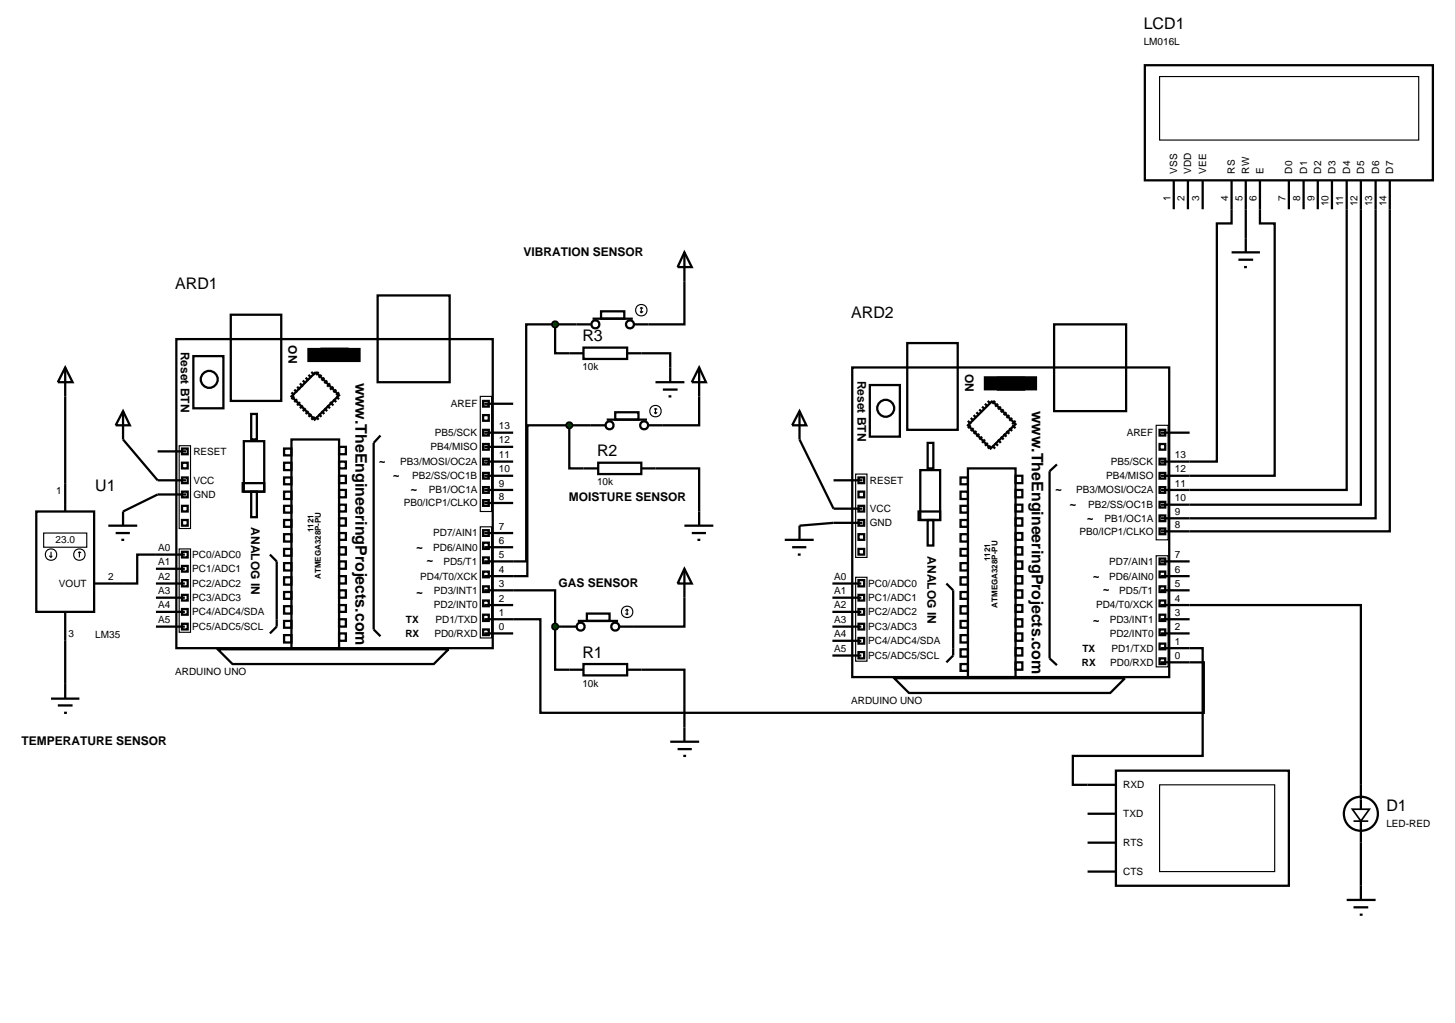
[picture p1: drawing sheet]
<svg xmlns="http://www.w3.org/2000/svg" width="257mm" height="180mm" viewBox="0 0 257 180" stroke-linecap="round" stroke-linejoin="round" font-family="sans-serif">
<g fill="none" stroke="#000" stroke-width=".4">
<path d="M217.2 36.9v2.5h-2.6v42h-4.8M219.7 36.9v5.1M222.2 36.9v2.5h2.6v44.5h-15M237.5 36.9v49.5h-27.7M240 36.9v52.1h-30.2M242.6 36.9v54.5h-32.8M245.1 36.9v56.8h-35.3M31.1 59.8h55.8v54.5h-55.8zM40.7 55.5h8.9v15.2h-8.9zM66.6 52.1h12.7v15.3h-12.7zM97.9 57.2v5.1h2.5M97.9 57.2h-5.1v41.8h-7.4"/>
<path d="M97.9 57.2h3.8M120.7 49.6v7.6h-6.3M11.5 69.9v20.3M21.7 77.5l6.1 7.2h5M27.8 79.6h5M32.1 79.1h1v1h-1zM34.1 62.8h5.3v9.2h-5.3zM43 77.8h3.6v8.9h-3.6zM44.3 73h1v4.5h-1zM50.1 79.1h1.3v1.2h-1.3zM51.4 77.5h8.4v36.8h-8.4zM51.4 69.2l.5 .5"/>
<path d="M51.9 68.7l.5 .5M51.9 69.9l-.5 .5M52.4 68.2l.5 .5M52.4 70.4l-.5 .5M52.9 67.6l.5 .6M52.9 70.9l-.5 .6M53.4 67.1l.5 .5M53.4 71.5l-.5 .5M53.9 66.6l.5 .5M53.9 72l-.5 .5M54.4 66.1l.5 .5M54.4 72.5l-.5 .5"/>
<path d="M54.9 65.6l.6 .5M54.9 73l-.5 .5M55.5 73.5l-.6 .5M55.7 65.6l4.1 4.1-4.3 4.3-4.1-4.1zM55.7 73.5l.5 .5M56.2 73l.5 .5M56.2 65.6l-.5 .5M56.7 61.5h4.6v2.1h-4.6zM56.7 72.5l.5 .5M56.7 66.1l-.5 .5M57.2 72l.5 .5M57.2 66.6l-.5 .5"/>
<path d="M57.7 71.5l.5 .5M57.7 67.1l-.5 .5M58.2 70.9l.6 .6M58.2 67.6l-.5 .6M58.8 70.4l.5 .5M58.8 68.2l-.6 .5M59.3 69.9l.5 .5M59.3 68.7l-.5 .5M59.8 78.8h1.2v1.3h-1.2zM59.8 69.2l-.5 .5M67.1 76.8l-1.2 1.3v32.9l1.2 1.2M85.2 70.7h1v1h-1z"/>
<path d="M85.2 75.8h1v1h-1zM85.2 78.3h1v1h-1zM85.2 73.2h1v1h-1zM85.4 78.8h5.1M85.4 76.3h5.1M85.4 71.2h5.1M100.4 75h-7.4v26.6h-7.6M100.4 75v7.6h5.1M100.4 75h6.4M107 74h7.1M108.5 72.7h4.1v1.3h-4.1zM113.1 62.3h5.1v2.5"/>
<path d="M123.3 69.9v5.1h-8.9M141 77.5l6 12.2M6.4 90.2h10.2v17.7h-10.2zM32.1 81.6h1v1h-1zM32.1 86.7h1v1h-1zM32.1 91.7h1v1h-1zM32.1 89.2h1v1h-1zM32.1 84.2h1v1h-1zM32.1 97.3h1v1h-1zM32.1 99.8h1v1h-1zM32.6 97.8h-8.4v5.1h-7.6M32.8 87.2h-5l-6.1 3"/>
<path d="M42.8 85.2h3.8v1.5h-3.8zM44.3 86.7h1v4.5h-1zM47.6 97.8l1.2 1.2v11.5l-1.2 1.2M50.1 81.6h1.3v1.3h-1.3zM50.1 84.2h1.3v1.2h-1.3zM50.1 86.7h1.3v1.3h-1.3zM50.1 89.2h1.3v1.2h-1.3zM50.1 91.7h1.3v1.2h-1.3zM50.1 94.2h1.3v1.3h-1.3zM50.1 96.8h1.3v1.2h-1.3zM50.1 99.3h1.3v1.3h-1.3zM59.8 81.4h1.2v1.2h-1.2z"/>
<path d="M59.8 83.9h1.2v1.3h-1.2zM59.8 86.4h1.2v1.3h-1.2zM59.8 89h1.2v1.2h-1.2zM59.8 91.4h1.2v1.3h-1.2zM59.8 94h1.2v1.2h-1.2zM59.8 96.5h1.2v1.3h-1.2zM59.8 99h1.2v1.3h-1.2zM85.2 80.9h1v1h-1zM85.2 83.4h1v1h-1zM85.2 85.9h1v1h-1zM85.2 88.2h1v1h-1zM85.2 93.5h1v1h-1z"/>
<path d="M85.2 95.7h1v1.1h-1zM85.2 98.3h1v1h-1zM85.4 96.5h5.1M85.4 94h5.1M85.4 88.7h5.1M85.4 86.4h5.1M85.4 83.9h5.1M85.4 81.4h5.1M105.5 81.6h7.6v2h-7.6zM113.1 82.6h10.2v7.6M147 92.2l-6 .5M11.5 107.9v12.7"/>
<path d="M27.5 110.5h5.1M27.5 107.9h5.1M27.5 105.4h5.1M27.5 102.9h5.1M27.5 100.3h5.1M32.1 102.3h1v1.1h-1zM32.1 104.9h1v1h-1zM32.1 107.4h1v1h-1zM32.1 110h1v1h-1zM38.4 114.5h40.7l-2.6 2.6h-35.5zM50.1 101.8h1.3v1.3h-1.3zM50.1 104.4h1.3v1.2h-1.3z"/>
<path d="M50.1 106.9h1.3v1.3h-1.3zM50.1 109.5h1.3v1.2h-1.3zM50.1 112h1.3v1.3h-1.3zM59.8 101.6h1.2v1.3h-1.2zM59.8 104.1h1.2v1.3h-1.2zM59.8 106.7h1.2v1.2h-1.2zM59.8 109.2h1.2v1.3h-1.2zM59.8 111.7h1.2v1.3h-1.2zM85.2 100.8h1v1h-1zM85.2 103.4h1v1h-1zM85.2 105.9h1v1h-1zM85.2 108.4h1v1.1h-1z"/>
<path d="M85.2 111h1v1h-1zM85.4 104.1h12.5v6.4M85.4 109.2h9.9v16.5h117v-8.9h-2.5M85.4 111.7h5.1M85.4 106.7h5.1M97.9 110.5v7.6h5M97.9 110.5h3.8M101.9 109.5h7.1M102.9 117.1h7.7v2h-7.7zM103.5 108.2h4v1.3h-4zM110.6 118.1h10.1v10.2M120.7 105.4v5.1h-11.4"/>
<path d="M209.8 106.7h30.2v31.7M209.8 114.3h2.3v19h-22.9v5.1h2.6M240 148.6v7.6"/>
<circle cx="36.9" cy="66.9" r="1.49"/>
<circle cx="107.5" cy="75" r=".7"/>
<circle cx="113.6" cy="75" r=".7"/>
<circle cx="102.4" cy="110.5" r=".7"/>
<circle cx="108.5" cy="110.5" r=".7"/>
</g>
<path d="M54.2 62.6h9.4" fill="none" stroke="#000" stroke-width="2.5" stroke-linecap="butt"/>
<g fill="none" stroke="#000" stroke-width=".2">
<path d="M31.6 78.6h2v14.6h-2zM84.7 69.9h2v20.3h-2zM115.4 72.7l.2 .3M115.6 72v1M115.6 72l-.2 .2M115.6 72l.3 .2M115.9 72.7l-.3 .3M7.7 94h7.6v2.5h-7.6zM8.7 98l.3 .3M9 97.3v1M9.2 98l-.2 .3M14 97.3l-.2 .2"/>
<path d="M14 97.3l.3 .2M14 97.3v1M31.6 96.8h2v14.7h-2zM84.7 92.9h2v19.6h-2zM110.3 108.2l.3 .2M110.6 107.4v1M110.6 107.4l-.3 .3M110.6 107.4l.2 .3M110.8 108.2l-.2 .2"/>
<circle cx="115.6" cy="72.5" r="1.01"/>
<circle cx="9" cy="97.8" r="1.01"/>
<circle cx="14" cy="97.8" r="1.01"/>
<circle cx="110.6" cy="107.9" r="1.01"/>
</g>
<g fill="#004000" stroke="#000" stroke-width=".4">
<path d="M97.5 110.2l.4-.2-.5 .5zM97.9 110l.3 .1 .2 .4zM98.4 110.5l-.1 .3-.4 .2zM97.4 110.5l.5 .5-.4-.2z"/>
<path d="M100 74.7l.4-.2-.5 .5zM100.4 74.5l.3 .1 .2 .4zM100.9 75l-.1 .3-.4 .2zM99.9 75l.5 .5-.4-.2z"/>
</g>
<g fill="#004000">
<path d="M97.4 110.5l.5-.5 .5 .5-.5 .5z"/>
<path d="M99.9 75l.5-.5 .5 .5-.5 .5z"/>
</g>
<g fill="none" stroke="#000" stroke-width=".4">
<path d="M201.9 11.5h50.8v20.3h-50.8zM207 31.8v5.1M209.5 31.8v5.1M212.1 31.8v5.1M217.2 31.8v5.1M219.7 31.8v5.1M222.2 31.8v5.1M227.3 31.8v5.1M229.9 31.8v5.1M232.4 31.8v5.1M234.9 31.8v5.1M237.5 31.8v5.1"/>
<path d="M240 31.8v5.1M242.6 31.8v5.1M245.1 31.8v5.1M101.7 57.2h2.5M104.5 56.2h7.1M106 54.9h4.1v1.3h-4.1zM111.8 57.2h2.6M120.7 44.5l1.3 2.6h-2.5zM120.7 44.5v5.1M185.9 57.2h12.7v15.3h-12.7zM217.2 44.5h5M218.4 45.8h2.6"/>
<path d="M219.4 47.1h.5M219.7 42v2.5M11.5 64.8l1.3 2.6h-2.6zM11.5 64.8v5.1M100.4 62.3h2.5M102.9 61.3h7.7v2h-7.7zM110.6 62.3h2.5M115.6 67.4h5.1M116.9 68.7h2.6M117.9 69.9h.5M118.2 64.8v2.6M123.3 64.8l1.2 2.6h-2.5z"/>
<path d="M123.3 64.8v5.1M150.3 64.8h55.9v54.6h-55.9zM153.4 67.9h5.3v9.1h-5.3zM160 60.5h8.9v15.3h-8.9zM163.6 78.1h1v4.5h-1zM170.7 74.2l.5 .6M171.2 73.7l.5 .5M171.2 75l-.5 .5M171.7 73.2l.5 .5M171.7 75.5l-.5 .5M172.2 72.7l.5 .5M172.2 76l-.5 .5"/>
<path d="M172.7 72.2l.5 .5M172.7 76.5l-.5 .5M173.2 71.7l.5 .5M173.2 77l-.5 .5M173.7 71.2l.5 .5M173.7 77.5l-.5 .6M174.2 70.7l.5 .5M174.2 78.1l-.5 .5M174.7 78.6l-.5 .5M175 70.7l4.1 4.1-4.4 4.3-4-4.1zM175 78.6l.5 .5M175.5 78.1l.5 .5"/>
<path d="M175.5 70.7l-.5 .5M176 66.6h4.6v2.1h-4.6zM176 77.5l.5 .6M176 71.2l-.5 .5M176.5 77l.5 .5M176.5 71.7l-.5 .5M177 76.5l.5 .5M177 72.2l-.5 .5M177.5 76l.5 .5M177.5 72.7l-.5 .5M178 75.5l.5 .5M178 73.2l-.5 .5"/>
<path d="M178.5 75l.6 .5M178.5 73.7l-.5 .5M179.1 74.2l-.6 .6M204.5 75.8h1v1h-1zM204.5 78.3h1v1h-1zM204.7 76.3h5.1M120.7 92.7h5.1M122 94h2.5M123 95.2h.5M123.3 90.2v2.5M147 84.7h5.1M147 89.7h5.1"/>
<path d="M147 92.2h5.1M151.4 86.7h1v1h-1zM151.4 91.7h1v1h-1zM151.4 96.8h1v1h-1zM151.4 94.2h1v1h-1zM151.4 89.2h1v1h-1zM151.4 84.2h1v1h-1zM162 90.2h3.8v1.5h-3.8zM162.3 82.9h3.5v8.8h-3.5zM163.6 91.7h1v4.5h-1zM169.4 84.2h1.3v1.2h-1.3zM169.4 86.7h1.3v1.3h-1.3z"/>
<path d="M169.4 89.2h1.3v1.2h-1.3zM169.4 91.7h1.3v1.2h-1.3zM169.4 94.2h1.3v1.3h-1.3zM169.4 96.8h1.3v1.2h-1.3zM169.4 99.3h1.3v1.3h-1.3zM170.7 82.6h8.4v36.8h-8.4zM179.1 83.9h1.2v1.3h-1.2zM179.1 86.4h1.2v1.3h-1.2zM179.1 89h1.2v1.2h-1.2zM179.1 91.4h1.2v1.3h-1.2zM179.1 94h1.2v1.2h-1.2zM179.1 96.5h1.2v1.3h-1.2z"/>
<path d="M179.1 99h1.2v1.3h-1.2zM186.4 81.9l-1.3 1.2v33l1.3 1.2M204.5 80.9h1v1h-1zM204.5 83.4h1v1h-1zM204.5 85.9h1v1h-1zM204.5 88.5h1v1h-1zM204.5 90.9h1v1h-1zM204.5 93.2h1v1h-1zM204.5 98.5h1v1h-1zM204.7 99h5.1M204.7 93.7h5.1M204.7 91.4h5.1"/>
<path d="M204.7 89h5.1M204.7 86.4h5.1M204.7 83.9h5.1M204.7 81.4h5.1M120.7 100.3l1.3 2.6h-2.5zM120.7 100.3v5.1M146.8 115.6h5.1M146.8 113h5.1M146.8 110.5h5.1M146.8 107.9h5.1M146.8 105.4h5.1M146.8 102.9h5.1"/>
<path d="M151.4 102.3h1v1.1h-1zM151.4 104.9h1v1h-1zM151.4 107.4h1v1h-1zM151.4 110h1v1h-1zM151.4 112.5h1v1h-1zM151.4 115h1v1.1h-1zM157.7 119.6h40.7l-2.6 2.6h-35.5zM166.9 102.9l1.2 1.2v11.5l-1.2 1.2M169.4 101.8h1.3v1.3h-1.3zM169.4 104.4h1.3v1.2h-1.3zM169.4 106.9h1.3v1.3h-1.3zM169.4 109.5h1.3v1.2h-1.3z"/>
<path d="M169.4 112h1.3v1.3h-1.3zM169.4 114.5h1.3v1.3h-1.3zM169.4 117.1h1.3v1.2h-1.3zM179.1 101.6h1.2v1.3h-1.2zM179.1 104.1h1.2v1.3h-1.2zM179.1 106.7h1.2v1.2h-1.2zM179.1 109.2h1.2v1.3h-1.2zM179.1 111.7h1.2v1.3h-1.2zM179.1 114.3h1.2v1.3h-1.2zM179.1 116.8h1.2v1.3h-1.2zM204.5 100.8h1v1h-1zM204.5 103.4h1v1h-1z"/>
<path d="M204.5 105.9h1v1h-1zM204.5 108.4h1v1.1h-1zM204.5 111h1v1h-1zM204.5 113.5h1v1h-1zM204.5 116.1h1v1h-1zM204.7 116.8h5.1M204.7 114.3h5.1M204.7 111.7h5.1M204.7 109.2h5.1M204.7 106.7h5.1M204.7 104.1h5.1M204.7 101.6h5.1"/>
<path d="M9 123.2h5M10.2 124.4h2.6M11.3 125.7h.5M11.5 120.6v2.6M118.2 130.8h5.1M119.5 132.1h2.5M120.5 133.3h.5M120.7 128.3v2.5M240 138.4v4.3M237.5 158.7h5.1M238.7 160h2.6M240 144.8v3.8"/>
<path d="M240 156.2v2.5M239.8 161.3h.5"/>
<circle cx="105" cy="57.2" r=".7"/>
<circle cx="111.1" cy="57.2" r=".7"/>
<circle cx="156.2" cy="72" r="1.49"/>
<circle cx="240" cy="143.5" r="3"/>
</g>
<g fill="none" stroke="#000" stroke-width=".2">
<path d="M204.5 13.5h45.7v11.2h-45.7zM112.9 54.9l.2 .3M113.1 54.2v1M113.1 54.2l-.2 .2M113.1 54.2l.3 .2M113.4 54.9l-.3 .3M203.9 75h2.1v20.2h-2.1zM150.9 83.6h2v14.7h-2zM203.9 98h2.1v19.6h-2.1zM150.9 101.8h2v14.8h-2z"/>
<circle cx="113.1" cy="54.7" r="1.01"/>
</g>
<path d="M238.5 142.7h3l-1.5 2.1zM238.7 144.8h2.6" fill="none" stroke="#000" stroke-width=".3"/>
<path d="M173.5 67.6h9.4" fill="none" stroke="#000" stroke-width="2.5" stroke-linecap="butt"/>
<path d="M97.5 56.9l.4-.2-.5 .5zM97.9 56.7l.4 .2 .1 .3zM98.4 57.2l-.1 .3-.4 .2zM97.4 57.2l.5 .5-.3-.1z" fill="#004000" stroke="#000" stroke-width=".4"/>
<path d="M97.4 57.2l.5-.5 .5 .5-.5 .5z" fill="#004000"/>
<g fill="none" stroke="#000" stroke-width=".4">
<path d="M21.7 72.5l1.2 2.5h-2.5zM21.7 72.5v5M141 72.5l1.2 2.5h-2.5zM141 72.5v5M19.1 92.7h5.1M20.4 94h2.5M21.4 95.2h.5M21.7 90.2v2.5M138.4 95.2h5.1M139.7 96.5h2.5M140.7 97.8h.5M141 92.7v2.5"/>
<path d="M191.8 138.4h5M196.8 135.9h30.5v20.3h-30.5zM191.8 148.6h5M191.8 143.5h5M191.8 153.7h5"/>
</g>
<path d="M204.5 138.4h20.3v15.3h-20.3z" fill="none" stroke="#000" stroke-width=".2"/>
<g font-size="2.8">
<text x="201.7" y="5.2">LCD1</text>
<text x="30.9" y="51">ARD1</text>
<text x="150.1" y="56.1">ARD2</text>
<text x="102.7" y="60.2">R3</text>
<text x="62.7" y="67.5" transform="rotate(90 62.7 67.5)">www.TheEngineeringProjects.com</text>
<text x="182" y="72.5" transform="rotate(90 182 72.5)">www.TheEngineeringProjects.com</text>
<text x="105.3" y="80.5">R2</text>
<text x="16.8" y="86.6">U1</text>
<text x="102.7" y="116">R1</text>
<text x="244.5" y="143">D1</text>
</g>
<g font-size="2.1">
<text x="92.3" y="45.1">VIBRATION SENSOR</text>
<text x="31.9" y="62" transform="rotate(90 31.9 62)">Reset BTN</text>
<text x="50.9" y="60.9" transform="rotate(90 50.9 60.9)">ON</text>
<text x="170.2" y="65.9" transform="rotate(90 170.2 65.9)">ON</text>
<text x="151.2" y="67.1" transform="rotate(90 151.2 67.1)">Reset BTN</text>
<text x="66.8" y="82">~</text>
<text x="69.3" y="84.4">~</text>
<text x="72.4" y="87">~</text>
<text x="100.3" y="88.3">MOISTURE SENSOR</text>
<text x="186.1" y="87">~</text>
<text x="188.6" y="89.5">~</text>
<text x="44.3" y="93" transform="rotate(90 44.3 93)">ANALOG IN</text>
<text x="191.7" y="92">~</text>
<text x="73.4" y="97.1">~</text>
<text x="75.2" y="99.4">~</text>
<text x="163.6" y="98.1" transform="rotate(90 163.6 98.1)">ANALOG IN</text>
<text x="73.4" y="105">~</text>
<text x="98.5" y="103.5">GAS SENSOR</text>
<text x="192.7" y="102.2">~</text>
<text x="194.5" y="104.5">~</text>
<text x="192.7" y="110.1">~</text>
<text x="3.8" y="131.4">TEMPERATURE SENSOR</text>
</g>
<g font-size="1.8">
<text x="201.7" y="8">LM016L</text>
<text x="206.4" y="35.4" transform="rotate(-90 206.4 35.4)">1</text>
<text x="207.6" y="30.6" transform="rotate(-90 207.6 30.6)">VSS</text>
<text x="208.9" y="35.4" transform="rotate(-90 208.9 35.4)">2</text>
<text x="210.1" y="30.6" transform="rotate(-90 210.1 30.6)">VDD</text>
<text x="211.5" y="35.4" transform="rotate(-90 211.5 35.4)">3</text>
<text x="212.7" y="30.6" transform="rotate(-90 212.7 30.6)">VEE</text>
<text x="216.6" y="35.4" transform="rotate(-90 216.6 35.4)">4</text>
<text x="217.8" y="30.6" transform="rotate(-90 217.8 30.6)">RS</text>
<text x="219.1" y="35.4" transform="rotate(-90 219.1 35.4)">5</text>
<text x="220.3" y="30.6" transform="rotate(-90 220.3 30.6)">RW</text>
<text x="221.6" y="35.4" transform="rotate(-90 221.6 35.4)">6</text>
<text x="222.8" y="30.6" transform="rotate(-90 222.8 30.6)">E</text>
<text x="226.7" y="35.4" transform="rotate(-90 226.7 35.4)">7</text>
<text x="227.9" y="30.6" transform="rotate(-90 227.9 30.6)">D0</text>
<text x="229.3" y="35.4" transform="rotate(-90 229.3 35.4)">8</text>
<text x="230.5" y="30.6" transform="rotate(-90 230.5 30.6)">D1</text>
<text x="231.8" y="35.4" transform="rotate(-90 231.8 35.4)">9</text>
<text x="233" y="30.6" transform="rotate(-90 233 30.6)">D2</text>
<text x="235.5" y="30.6" transform="rotate(-90 235.5 30.6)">D3</text>
<text x="238.1" y="30.6" transform="rotate(-90 238.1 30.6)">D4</text>
<text x="240.6" y="30.6" transform="rotate(-90 240.6 30.6)">D5</text>
<text x="243.2" y="30.6" transform="rotate(-90 243.2 30.6)">D6</text>
<text x="245.7" y="30.6" transform="rotate(-90 245.7 30.6)">D7</text>
<text x="234.3" y="36.4" transform="rotate(-90 234.3 36.4)">10</text>
<text x="236.9" y="36.4" transform="rotate(-90 236.9 36.4)">11</text>
<text x="239.4" y="36.4" transform="rotate(-90 239.4 36.4)">12</text>
<text x="242" y="36.4" transform="rotate(-90 242 36.4)">13</text>
<text x="244.5" y="36.4" transform="rotate(-90 244.5 36.4)">14</text>
<text x="102.7" y="65.3">10k</text>
<text x="79.5" y="71.8">AREF</text>
<text x="76.7" y="76.9">PB5/SCK</text>
<text x="88" y="75.7">13</text>
<text x="198.7" y="76.9">AREF</text>
<text x="34.1" y="80.2">RESET</text>
<text x="70.6" y="82">PB3/MOSI/OC2A</text>
<text x="75.9" y="79.4">PB4/MISO</text>
<text x="88" y="83.3">10</text>
<text x="88" y="80.8">11</text>
<text x="88" y="78.2">12</text>
<text x="195.9" y="82">PB5/SCK</text>
<text x="207.2" y="83.3">12</text>
<text x="207.2" y="80.8">13</text>
<text x="9.9" y="87.1">1</text>
<text x="34.1" y="85.3">VCC</text>
<text x="34.1" y="87.8">GND</text>
<text x="71.2" y="89.3">PB0/ICP1/CLKO</text>
<text x="72.7" y="84.5">PB2/SS/OC1B</text>
<text x="75.6" y="87">PB1/OC1A</text>
<text x="88" y="88.1">8</text>
<text x="88" y="85.8">9</text>
<text x="105.3" y="85.6">10k</text>
<text x="153.4" y="85.3">RESET</text>
<text x="189.8" y="87">PB3/MOSI/OC2A</text>
<text x="191.9" y="89.6">PB2/SS/OC1B</text>
<text x="195.1" y="84.5">PB4/MISO</text>
<text x="207.2" y="88.4">10</text>
<text x="207.2" y="85.8">11</text>
<text x="9.8" y="95.8">23.0</text>
<text x="76.4" y="94.6">PD7/AIN1</text>
<text x="88" y="95.9">6</text>
<text x="88" y="93.4">7</text>
<text x="153.4" y="90.3">VCC</text>
<text x="153.4" y="92.8">GND</text>
<text x="190.4" y="94.3">PB0/ICP1/CLKO</text>
<text x="194.8" y="92">PB1/OC1A</text>
<text x="207.2" y="93.1">8</text>
<text x="207.2" y="90.8">9</text>
<text x="27.9" y="99.7">A1</text>
<text x="27.9" y="97.2">A0</text>
<text x="33.9" y="100.9">PC1/ADC1</text>
<text x="33.9" y="98.4">PC0/ADC0</text>
<text x="76.4" y="97.1">PD6/AIN0</text>
<text x="78.2" y="99.6">PD5/T1</text>
<text x="88" y="101">4</text>
<text x="88" y="98.4">5</text>
<text x="195.6" y="99.6">PD7/AIN1</text>
<text x="207.2" y="101">6</text>
<text x="207.2" y="98.4">7</text>
<text x="10.4" y="103.5">VOUT</text>
<text x="19.1" y="102.3">2</text>
<text x="27.9" y="107.3">A4</text>
<text x="27.9" y="104.8">A3</text>
<text x="27.9" y="102.3">A2</text>
<text x="33.9" y="106">PC3/ADC3</text>
<text x="33.9" y="103.5">PC2/ADC2</text>
<text x="74.1" y="102.2">PD4/T0/XCK</text>
<text x="76.5" y="107.3">PD2/INT0</text>
<text x="76.5" y="104.7">PD3/INT1</text>
<text x="88" y="106.1">2</text>
<text x="88" y="103.5">3</text>
<text x="147.1" y="107.3">A2</text>
<text x="147.1" y="104.8">A1</text>
<text x="147.1" y="102.3">A0</text>
<text x="153.1" y="106">PC1/ADC1</text>
<text x="153.1" y="103.5">PC0/ADC0</text>
<text x="193.3" y="107.3">PD4/T0/XCK</text>
<text x="195.6" y="102.2">PD6/AIN0</text>
<text x="197.4" y="104.7">PD5/T1</text>
<text x="207.2" y="106.1">4</text>
<text x="207.2" y="103.5">5</text>
<text x="12.1" y="112.3">3</text>
<text x="16.8" y="112.5">LM35</text>
<text x="27.9" y="109.9">A5</text>
<text x="33.9" y="111.1">PC5/ADC5/SCL</text>
<text x="33.9" y="108.5">PC4/ADC4/SDA</text>
<text x="71.5" y="112.3">RX</text>
<text x="71.6" y="109.8">TX</text>
<text x="76.6" y="112.3">PD0/RXD</text>
<text x="76.8" y="109.8">PD1/TXD</text>
<text x="88" y="111.1">0</text>
<text x="88" y="108.6">1</text>
<text x="147.1" y="112.4">A4</text>
<text x="147.1" y="109.9">A3</text>
<text x="153.1" y="113.6">PC4/ADC4/SDA</text>
<text x="153.1" y="111.1">PC3/ADC3</text>
<text x="153.1" y="108.5">PC2/ADC2</text>
<text x="195.7" y="112.3">PD2/INT0</text>
<text x="195.7" y="109.8">PD3/INT1</text>
<text x="207.2" y="113.7">1</text>
<text x="207.2" y="111.1">2</text>
<text x="207.2" y="108.6">3</text>
<text x="30.9" y="119.1">ARDUINO UNO</text>
<text x="147.1" y="115">A5</text>
<text x="153.1" y="116.2">PC5/ADC5/SCL</text>
<text x="190.8" y="117.4">RX</text>
<text x="190.9" y="114.9">TX</text>
<text x="195.8" y="117.4">PD0/RXD</text>
<text x="196" y="114.9">PD1/TXD</text>
<text x="207.2" y="116.2">0</text>
<text x="102.7" y="121.1">10k</text>
<text x="150.1" y="124.2">ARDUINO UNO</text>
<text x="198.1" y="139">RXD</text>
<text x="198.1" y="149.2">RTS</text>
<text x="198.1" y="144.1">TXD</text>
<text x="244.5" y="145.8">LED-RED</text>
<text x="198.1" y="154.3">CTS</text>
</g>
<g font-size="1.4">
<text x="55.3" y="93.9" transform="rotate(-90 55.3 93.9)">1121</text>
<text x="174.6" y="99" transform="rotate(-90 174.6 99)">1121</text>
<text x="56.6" y="102.1" transform="rotate(-90 56.6 102.1)">ATMEGA328P-PU</text>
<text x="175.9" y="107.2" transform="rotate(-90 175.9 107.2)">ATMEGA328P-PU</text>
</g>
</svg>
